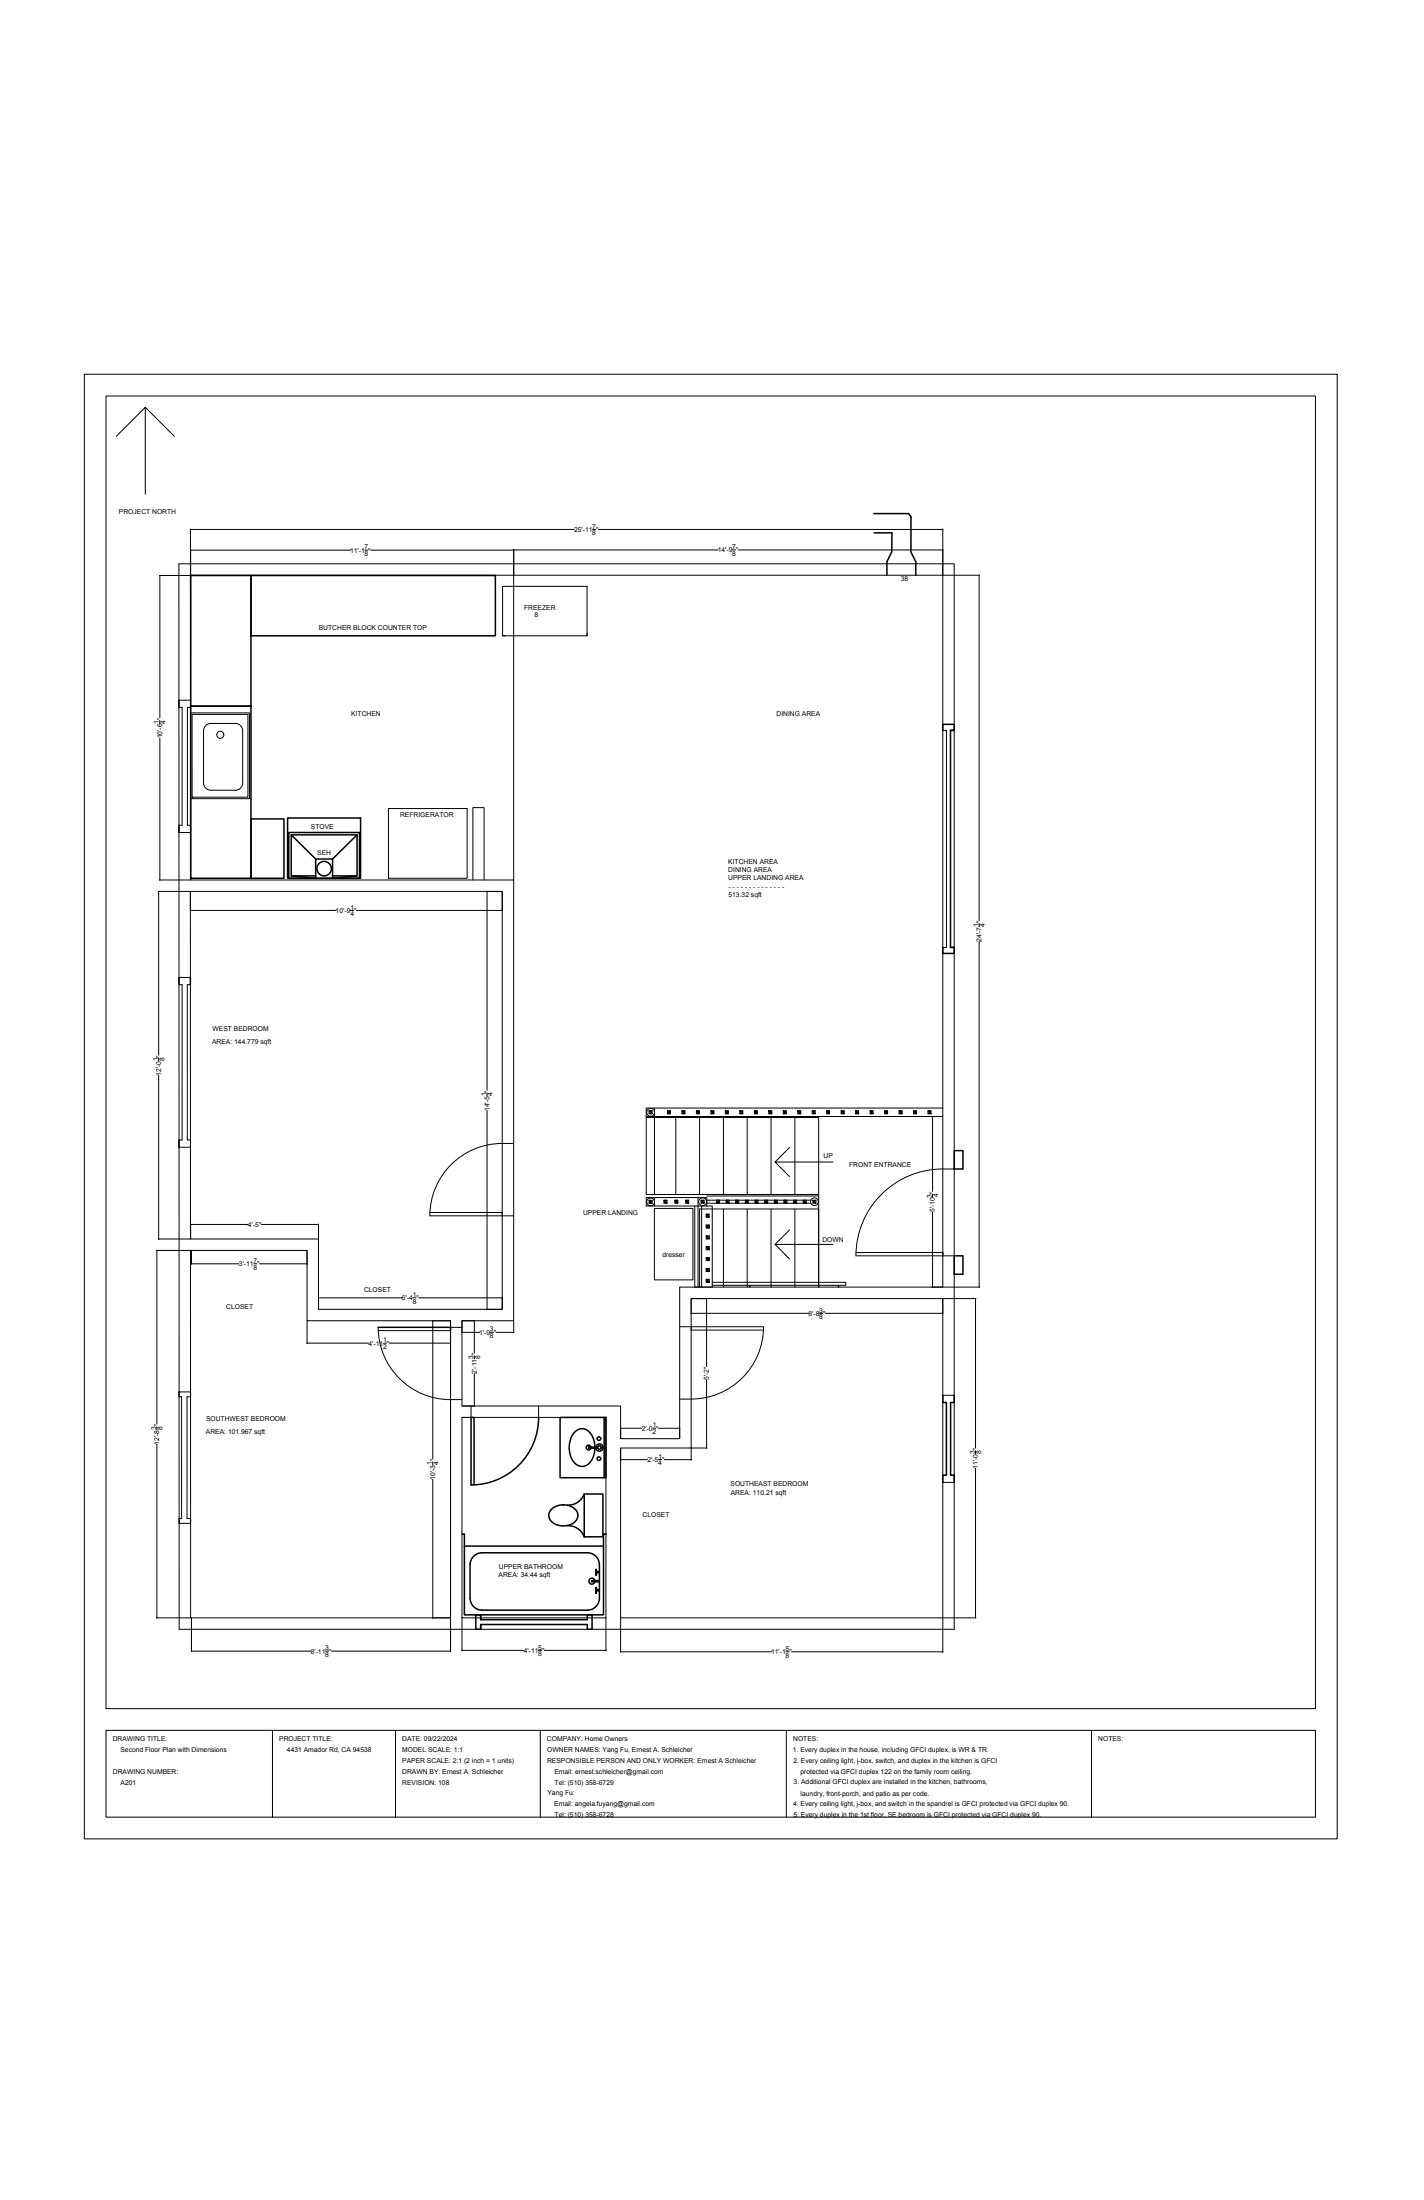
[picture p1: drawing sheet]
<svg xmlns="http://www.w3.org/2000/svg" width="279mm" height="432mm" viewBox="0 0 279 432" stroke-linecap="round" stroke-linejoin="round" font-family="sans-serif">
<!-- layer: A201-Floorplan-2nd-floor -->
<g fill="none" stroke="#000" stroke-width=".2">
<path d="M35.1 110.7h152.1v209.1h-152zM37.4 112.9h147.6v139.7h-51.6v29.8h-11.6v-6.4h-31.2v-16.8h10.2v-86.5h-63.4zM98.6 115.1h16.6v9.7h-16.6zM35.1 137.4h2.3v1.4h-.6v23.2h.6v1.4h-2.3M35.1 138.8h.6v23.2h-.6M37.4 139.9h11.5v16.9h-11.5zM115.2 124.3v.5M37.7 140.2h10.9v16.3h-10.9zM40.2 142.6l.7-.5 .5-.1h4.8a1.41 1.41 0 0 1 1.4 1.4v10.3a1.42 1.42 0 0 1-1.4 1.4h-4.8a1.42 1.42 0 0 1-1.5-1.4v-10.3zM76.2 158.7h15.5v13.7h-15.5zM185 143.4h.7v42.5h-.7M37.4 175h61.1v82h-36v-13.8h-25.1z"/>
<path d="M92.8 172.7v-14.2h2.2v14.2M35.1 193.3h.6v30.5h-.6M35.1 191.8h2.3M37.4 193.3h-.6v30.5h.6v1.4h-2.3M126.8 219.3h33.8v33.3v-15.3h-23.3v15.3M126.8 219.1h58.2M127.4 218h.5v.6l-.5-.6v.6h.5M127.7 218v.6M127.9 218l-.5 .6M128.4 217.5v16.9M131 218h.6v.6l-.6-.6v.6h.6M131.3 218v.6"/>
<path d="M131.6 218l-.6 .6M132.6 219.3v15.1M133.8 218h.6v.6l-.6-.6v.6h.6M134.1 218v.6M134.4 218l-.6 .6M136.6 218h.6v.6l-.6-.6v.6h.6M136.9 218v.6M137.2 218l-.6 .6M137.3 219.3v15.1M139.5 218h.6v.6l-.6-.6v.6h.6M139.8 218v.6M140.1 218l-.6 .6"/>
<path d="M141.9 219.3v15.1M142.3 218h.6v.6l-.6-.6v.6h.6M142.6 218v.6M142.9 218l-.6 .6M145.2 218h.6v.6l-.6-.6v.6h.6M145.5 218v.6M145.8 218l-.6 .6M146.6 219.3v15.1M148 218h.6v.6l-.6-.6v.6h.6M148.3 218v.6M148.6 218l-.6 .6M150.8 218h.6v.6l-.6-.6v.6h.6"/>
<path d="M151.1 218v.6M151.3 219.3v15.1M151.4 218l-.6 .6M153.7 218h.6v.6l-.6-.6v.6h.6M154 218v.6M154.3 218l-.6 .6M156 219.3v15.1M156.5 218h.6v.6l-.6-.6v.6h.6M156.8 218v.6M157.1 218l-.6 .6M159.4 218h.6v.6l-.6-.6v.6h.6M159.7 218v.6"/>
<path d="M160 218l-.6 .6M162.2 218h.6v.6l-.6-.6v.6h.6M162.5 218v.6M162.8 218l-.6 .6M165 218h.6v.6l-.6-.6v.6h.6M165.3 218v.6M165.6 218l-.6 .6M167.9 218h.6v.6l-.6-.6v.6h.6M168.2 218v.6M168.5 218l-.6 .6M170.7 218h.6v.6l-.6-.6v.6h.6M171 218v.6"/>
<path d="M171.3 218l-.6 .6M173.6 218h.6v.6l-.6-.6v.6h.6M173.9 218v.6M174.2 218l-.6 .6M176.4 218h.6v.6l-.6-.6v.6h.6M176.7 218v.6M177 218l-.6 .6M179.2 218h.6v.6l-.6-.6v.6h.6M179.5 218v.6M179.8 218l-.6 .6M182.1 218h.6v.6l-.6-.6v.6h.6M182.4 218v.6"/>
<path d="M182.7 218l-.6 .6M185 217.5h-58.2v16.9h33.8M84.3 238.6h16.5M84.4 238h14.1v.6M100.8 224.4a15.5 15.5 0 0 0-10.6 2.8 14.2 14.2 0 0 0-5.9 11.4M127.4 235.6h.5v.6l-.5-.6v.6h.5M127.7 235.6v.6M127.9 235.6l-.5 .6M128.4 237.2h7.6v14h-7.6zM128.4 235.1v1.6M130.3 235.6h.6v.5l-.6-.5v.5h.6M130.6 235.6v.6"/>
<path d="M130.9 235.6l-.6 .5M132.4 235.6h.6v.5l-.6-.5v.5h.6M132.7 235.6v.6M133 235.6l-.6 .5M134.5 235.6h.6v.5l-.6-.5v.5h.6M134.8 235.6v.6M135.1 235.6l-.6 .5M136.3 236.7v15.9h3.4v-15.9h-12.9v-1.6h11.9v1.6M137 235.1v17.5M137.6 235.6h.6v.5l-.6-.5v.5h.6M137.7 236.7v15.9M137.9 235.6v.6"/>
<path d="M138.2 235.6l-.6 .5M138.6 238.3h.5v.6l-.5-.6v.6h.5M138.7 234.7h21.9M138.7 236.2h20.4M138.7 235.6h20.4M138.8 238.3v.6M139.1 238.3l-.5 .6M140.6 235.6h.6v.5l-.6-.5v.5h.6M140.9 235.6v.6M141.2 235.6l-.6 .5M141.9 237.3v15.3M142.5 235.6h.6v.5l-.6-.5v.5h.6"/>
<path d="M142.8 235.6v.6M143.1 235.6l-.6 .5M144.3 235.6h.6v.5l-.6-.5v.5h.6M144.6 235.6v.6M144.9 235.6l-.6 .5M146.2 235.6h.6v.5l-.6-.5v.5h.6M146.5 235.6v.6M146.6 237.3v15.3M146.8 235.6l-.6 .5M148.1 235.6h.6v.5l-.6-.5v.5h.6M148.4 235.6v.6M148.7 235.6l-.6 .5"/>
<path d="M150 235.6h.6v.5l-.6-.5v.5h.6M150.3 235.6v.6M150.6 235.6l-.6 .5M151.3 237.3v15.3M151.9 235.6h.6v.5l-.6-.5v.5h.6M152.2 235.6v.6M152.5 235.6l-.6 .5M153.8 235.6h.6v.5l-.6-.5v.5h.6M154.1 235.6v.6M154.4 235.6l-.6 .5M154.9 225.2l-2.8 2.9M155.7 235.6h.6v.5l-.6-.5v.5h.6"/>
<path d="M156 237.3v15.3M156 235.6v.6M156.3 235.6l-.6 .5M157.6 235.6h.6v.6l-.6-.6v.6h.6M157.9 235.6v.6M158.2 235.6l-.6 .6M159.5 235.6h.6v.6l-.6-.6v.6h.6M159.8 235.6v.6M160.1 235.6l-.6 .6M163.4 228.1h-11.3l2.8 2.8M185 229.4h2.2M185 229.4a17 17 0 0 0-17.1 17.1h19.3"/>
<path d="M37.4 245.4h22.8v13.8h28.2v58.3h-51zM135.6 254.9h49.4v62.6h-63.2v-33.3h13.8zM138.6 249h.5v.5l-.5-.5v.5h.5v-.5l-.5 .5M138.6 244.7h.5v.6l-.5-.6v.6h.5v-.6l-.5 .6M138.6 242.6h.5v.6l-.5-.6v.6h.5v-.6l-.5 .6M138.6 240.4h.5v.6l-.5-.6v.6h.5v-.6l-.5 .6M138.6 251.1h.6v.6l-.6-.6v.6h.6M138.6 246.8h.6v.6l-.6-.6v.6h.6M138.8 240.4v.6M138.8 242.6v.6M138.8 244.7v.6M138.8 249v.6"/>
<path d="M138.9 246.8v.6M138.9 251.1v.6M139.1 246.8v.6M139.2 251.1l-.6 .6M139.2 246.8l-.6 .6M139.7 251.7h26.3v.6h-26.3M147 252.3v.3M147.2 252.3v.3M154.9 241.4l-2.8 2.8M163.4 244.2h-11.3l2.8 2.9M164.5 252.3v.3M164.6 252.3v.3"/>
<path d="M168 245.8h17M35.1 273.2h2.3v.9h-.7v23.9h.7v1h-2.3M35.1 274.1h.5v23.9h-.5M74.2 261.2h14.2M74.2 260.5a14.2 14.2 0 0 0 14.2 14.2h2.2M88.4 260.5h2.2M90.6 278.2h28.3v39.3h-28.3zM92.4 276v2.2h-1.8M105.7 276v2.2M133.4 260.4h2.2M149.8 261.1h-14.2v-.7h14.2a14.2 14.2 0 0 1-14.2 14.2h-2.2M185 273.9h2.2"/>
<path d="M185 291h2.2M91.1 303.5v13.4"/>
<circle cx="43.2" cy="144.2" r=".69"/>
<circle cx="127.7" cy="218.3" r=".77"/>
<circle cx="127.7" cy="235.9" r=".77"/>
<circle cx="137.9" cy="235.9" r=".77"/>
<circle cx="159.8" cy="235.9" r=".76"/>
</g>
<!-- layer: Title Block -->
<path d="M20.8 339.6h237.3v17.1h-237.3z" fill="none" stroke="#000" stroke-width=".2"/>
<!-- layer: 00-page-edge -->
<path d="M16.5 73.5h245.9v287.4h-245.9zM20.8 77.7h237.3v257.7h-237.3zM28.5 79.9l5.7 5.7M22.8 85.6l5.7-5.7v17.1M20.8 339.6h.1M53.5 339.6v17.1M77.6 339.6v17.1M106 339.6v17.1M154.3 339.6v17.1M214.2 339.6v17.1" fill="none" stroke="#000" stroke-width=".2"/>
<!-- layer: A201-Floorplan-2nd-floor -->
<g fill="none" stroke="#000" stroke-width=".3">
<path d="M37.4 113h11.8v25.6h-11.8zM49.2 113h48v11.8h-48zM171.5 100.8h6.8l.4 .6v7l1 1.8v2.7M171.5 104.6h3.5v3.8l-1 1.8v2.7M35.1 137.4v1.4M37.4 138.6h11.8v33.8h-11.8zM185 143.4v-1.2h2.2v1.2h-.7M187.2 143.4h-.7v42.5M35.1 162v1.4M49.2 160.7h6.5v11.7h-6.5zM56.4 160.5h14.3v11.9h-14.3zM56.7 163.4h13.8v9h-13.8z"/>
<path d="M57.1 163.9l4.8 4.7M61.9 171.9h-4.8v-8h13v8h-4.8M65.3 168.6v3.8l4.8-.5M70.1 163.9l-4.8 4.7h-3.4v3.8l-4.8-.5M35.1 191.8v1.5M37.4 191.8v1.5M185 185.9v1.2h2.2v-1.2h-.7M186.5 185.9h.7M35.1 223.8v1.4M187.2 225.8h1.7v3.6h-1.7zM185 245.8v.7M187.2 246.5h1.7v3.6h-1.7z"/>
<path d="M35.1 273.2v.9M74.2 260.5h14.2v.7M105.7 278.2a13.3 13.3 0 0 1-13.3 13.3v-13.3h.6v13.2M109.9 278.2h9v11.8h-9zM118.5 278.2v11.8M185 273.9v1.4h.7v14.2h-.7v1.5M187.2 273.9v1.4h-.7v14.2h.7v1.5M35.1 298v1M108.3 296.1a3.3 3.3 0 0 1 5 .9 2.1 2.1 0 0 1-2.1 2.4 2.77 2.77 0 0 1-3.5-2v-.4zM111.3 299.4a3.4 3.4 0 0 1 3.3 2.2M112.8 281a2.09 2.09 0 0 1 3.5 1 4.7 4.7 0 0 1-1.1 5.5 2.11 2.11 0 0 1-3.1-1.3 4.9 4.9 0 0 1 .7-5.2zM114.6 293.2a3.4 3.4 0 0 1-3.3 2.2"/>
<path d="M114.6 293.2h3.7v8.4h-3.7M114.6 293.2v8.4M117.3 284h-1.8v.2h1.8M90.6 301.1h.5v15.8h27.3v-15.8h.5M91.1 303.5h27.3M92.2 307.1a2.37 2.37 0 0 1 2.4-2.3h20.6a2.37 2.37 0 0 1 2.4 2.3M92.2 307.1v6.6a2.37 2.37 0 0 0 2.4 2.3h20.6a2.37 2.37 0 0 0 2.4-2.3v-6.6M94.3 316.9v1h20.9v-1h1v2.9h-1v-1h-20.9v1M94.3 317.9v-1h-.9v2.9h.9v-1M117 308.5h.6M117 312h.6M117.6 308.7h-.6v.4v-1.1h-.1v1.1h.1"/>
<path d="M117.6 312.2h-.6v.5v-1.1h-.1v1.1h.1M117.6 310.2h-1.5v.3h1.5"/>
<circle cx="63.6" cy="170.5" r="1.42"/>
<circle cx="115.5" cy="284.1" r=".47"/>
<circle cx="117.5" cy="282.4" r=".35"/>
<circle cx="117.5" cy="286.3" r=".35"/>
<circle cx="117.6" cy="284.1" r=".71"/>
<circle cx="117.6" cy="284.1" r=".35"/>
<circle cx="116.1" cy="310.3" r=".59"/>
</g>
<!-- layer: A201-Text -->
<path d="M98.6 124.8h.6" fill="none" stroke="#000" stroke-width=".2"/>
<!-- layer: A201-Dimensions -->
<g fill="none" stroke="#000" stroke-width=".2">
<path d="M31.3 113h6.1M31.3 112.9l.1 .1M31.4 113v27.9M37.4 103.8v9.1M37.4 103.9h75.2M37.4 103.9h-.1M37.4 107.9v64.8M68.8 108h-31.4M71.6 108h.6M100.8 107.9v64.8M100.8 108h.1M100.8 107.9v.1"/>
<path d="M116.3 103.9h.6M140.9 107.9l-68.2 .1M143.7 107.9h.6M185 103.8v9.1M185 103.9h-67.6M185 107.9h-40.1M185 112.9h7.2M192.1 112.9v67.8M31.4 141.4v.6M31.4 144.8v27.9M31 175h6.3M31.1 174.9l.1 .1"/>
<path d="M31.1 175v32.1M31.3 172.7h6.1M37.4 175v3.8M37.4 178.7h28.6M37.4 178.7h-.1M68.8 178.7h.6M69.9 178.7h28.6M95.5 175h3M95.5 174.9l.1 .1M95.6 175v39M98.5 175v3.8M98.6 178.7h-.1"/>
<path d="M192.1 181.2v.7M192.1 184.8v67.8M31.1 207.6v.6M31.1 211v32.2M95.6 214.5v.7M95.6 218v39M182.9 219.1h2.1M183 219.2v14.6M183 234.4v.6M183 237.9v14.7M30.7 245.4h6.8M30.8 245.4v.1"/>
<path d="M30.8 245.4v34.1M31 243.2h6.4M37.4 240.2v3M37.6 245.5v2.6M37.6 248.1h9.3M37.6 248l-.1 .1M48.6 240.3l-11.2 .1M49.8 248.1h.6M50.9 248.1h9.3M51.3 240.3h11.2M60.2 245.5v2.6M60.2 259.3v4.4"/>
<path d="M60.3 248l-.1 .1M62.5 240.2v3M62.5 254.6v2.4M62.5 254.7h16.4M62.5 254.7v.1M62.5 240.3v.1M81 254.7h.6M82.2 254.7h16.3M84.8 259.2l3.6 .1v4.4M84.9 259.2v.1M84.9 259.2v27.2M90.6 259.3v2.3"/>
<path d="M90.7 259.2h2.5M93 259.2l.1 .1M93.1 259.2v6.4M95.5 257h3M95.5 257h.1M98.5 254.6v2.4M98.6 254.7l-.1 .1M100.8 259.3v2.3M135.6 254.9v3M135.6 254.9h3.1M138.6 254.8l.1 .1M138.6 254.9v13.3"/>
<path d="M158.7 257.8h-23.1M160.8 257.8h.6M161.9 257.8h23.1M182.9 252.6h2.1M183 252.6v.1M185 254.9v3M185 257.7v.1M185 254.9h6.5M185 252.6h7.2M191.4 254.8v.1M191.4 254.9v29.3M192.1 252.6v.1"/>
<path d="M60.2 263.6h12.1M60.3 263.6h-.1M75.2 263.6h.6M76.4 263.6h12M88.4 263.6h.1M90.6 261.5h3.5M90.7 261.5h-.1M90.7 276h2.5M93 275.9l.1 .1M93.1 266.1v.6M93.1 269.6v6.4M96.2 261.5h.6"/>
<path d="M97.3 261.5h3.5M138.6 270.8l.1 13.4M30.8 280v.7M30.8 283.5v34M84.9 286.9v.7M84.9 290.4v27.1M121.8 280.2v2.1M121.8 284.2v2.4M121.8 286.5h5.2M121.8 280.3h4.1M128.1 280.3h.6M129.2 286.5h.6"/>
<path d="M129.2 280.3h4.2M130.4 286.5h5.2M133.4 280.2v2.1M133.4 280.3l-.1 .1M135.6 284.2v2.4M135.6 286.5h.1M135.6 284.2h3.1M191.4 284.8v.6M191.4 288.2v29.3M30.7 317.5h6.8M37.6 317.6v6.6M84.8 317.5h3.6v6.7"/>
<path d="M84.9 317.5v.1M90.6 317.6v6.4M118.9 317.6v6.4M121.8 317.6v6.7M185 317.6v6.7M185 317.5h6.5M191.4 317.5v.1M37.6 324.1h23.4M37.6 324l-.1 .1M63.9 324.1h.6M88.4 324l-23.4 .1M90.6 323.9h12.1"/>
<path d="M90.7 323.9l-.1 .1M105.7 323.9h.6M106.8 323.9h12.1M118.9 323.9v.1M121.8 324.2h29.6M154.2 324.2h.6M185 324.2h-29.7"/>
</g>
<g font-size="1.3">
<text x="23.3" y="100.9">PROJECT NORTH</text>
<text x="71.5" y="107.8">7</text>
<text x="112.6" y="104.4">25'-11 &quot;</text>
<text x="116.2" y="103.7">7</text>
<text x="116.2" y="105">8</text>
<text x="143.7" y="107.8">7</text>
<text x="68.7" y="108.5">11'-1 &quot;</text>
<text x="71.5" y="109.1">8</text>
<text x="140.8" y="108.4">14'-9 &quot;</text>
<text x="143.7" y="109.1">8</text>
<text x="102.8" y="119.7">FREEZER</text>
<text x="176.7" y="114.1">38</text>
<text x="62.6" y="123.6">BUTCHER BLOCK COUNTER TOP</text>
<text x="104.9" y="121.1">8</text>
<text x="31.2" y="142" transform="rotate(-90 31.2 142)">1</text>
<text x="32.5" y="142" transform="rotate(-90 32.5 142)">4</text>
<text x="68.9" y="140.6">KITCHEN</text>
<text x="152.4" y="140.5">DINING AREA</text>
<text x="31.8" y="144.9" transform="rotate(-90 31.8 144.9)">10'-6 &quot;</text>
<text x="78.5" y="160.4">REFRIGERATOR</text>
<text x="61" y="162.6">STOVE</text>
<text x="62.2" y="167.8">SEH</text>
<text x="142.9" y="169.6">KITCHEN AREA</text>
<text x="142.9" y="171.2">DINING AREA</text>
<text x="142.9" y="172.8">UPPER LANDING AREA</text>
<text x="65.9" y="179.2">10'-9 &quot;</text>
<text x="68.7" y="179.8">4</text>
<text x="68.8" y="178.5">1</text>
<text x="142.9" y="176">513.32 sqft</text>
<text x="142.9" y="174.4">- - - - - - - - - - - - - -</text>
<text x="192" y="181.9" transform="rotate(-90 192 181.9)">1</text>
<text x="192.6" y="184.8" transform="rotate(-90 192.6 184.8)">24'-7 &quot;</text>
<text x="193.2" y="181.9" transform="rotate(-90 193.2 181.9)">4</text>
<text x="41.7" y="202.3">WEST BEDROOM</text>
<text x="31" y="208.2" transform="rotate(-90 31 208.2)">1</text>
<text x="32.2" y="208.3" transform="rotate(-90 32.2 208.3)">8</text>
<text x="41.6" y="204.9">AREA: 144.779 sqft</text>
<text x="31.6" y="211.1" transform="rotate(-90 31.6 211.1)">12'-0 &quot;</text>
<text x="95.4" y="215.1" transform="rotate(-90 95.4 215.1)">1</text>
<text x="96.7" y="215.2" transform="rotate(-90 96.7 215.2)">4</text>
<text x="96" y="218.1" transform="rotate(-90 96 218.1)">14'-5 &quot;</text>
<text x="161.6" y="227.3">UP</text>
<text x="166.6" y="229.1">FRONT ENTRANCE</text>
<text x="114.4" y="238.5">UPPER LANDING</text>
<text x="182.8" y="235.1" transform="rotate(-90 182.8 235.1)">3</text>
<text x="183.4" y="237.9" transform="rotate(-90 183.4 237.9)">5'-10 &quot;</text>
<text x="184.1" y="235" transform="rotate(-90 184.1 235)">4</text>
<text x="48.7" y="240.8">4'-5&quot;</text>
<text x="161.4" y="243.8">DOWN</text>
<text x="46.9" y="248.5">3'-11 &quot;</text>
<text x="49.7" y="247.9">7</text>
<text x="49.7" y="249.2">8</text>
<text x="130" y="246.7">dresser</text>
<text x="44.4" y="256.9">CLOSET</text>
<text x="71.4" y="253.5">CLOSET</text>
<text x="78.9" y="255.2">6'-4 &quot;</text>
<text x="81" y="255.8">8</text>
<text x="81" y="254.6">1</text>
<text x="160.7" y="257.6">3</text>
<text x="75.2" y="263.5">1</text>
<text x="94" y="262">1'-9 &quot;</text>
<text x="96.1" y="261.3">3</text>
<text x="96.1" y="262.6">8</text>
<text x="158.6" y="258.2">8'-8 &quot;</text>
<text x="160.7" y="258.9">8</text>
<text x="72.3" y="264.1">4'-11 &quot;</text>
<text x="75.2" y="264.7">2</text>
<text x="92.9" y="266.8" transform="rotate(-90 92.9 266.8)">3</text>
<text x="93.5" y="269.6" transform="rotate(-90 93.5 269.6)">2'-11 &quot;</text>
<text x="94.2" y="266.8" transform="rotate(-90 94.2 266.8)">8</text>
<text x="139.1" y="270.8" transform="rotate(-90 139.1 270.8)">5'-2&quot;</text>
<text x="30.6" y="280.7" transform="rotate(-90 30.6 280.7)">3</text>
<text x="31.9" y="280.7" transform="rotate(-90 31.9 280.7)">8</text>
<text x="40.4" y="281.4">AREA: 101.967 sqft</text>
<text x="40.4" y="279">SOUTHWEST BEDROOM</text>
<text x="125.9" y="280.8">2'-0 &quot;</text>
<text x="128" y="281.4">2</text>
<text x="128.1" y="280.2">1</text>
<text x="31.2" y="283.6" transform="rotate(-90 31.2 283.6)">12'-8 &quot;</text>
<text x="84.7" y="287.6" transform="rotate(-90 84.7 287.6)">1</text>
<text x="86" y="287.6" transform="rotate(-90 86 287.6)">4</text>
<text x="127" y="287">2'-5 &quot;</text>
<text x="129.2" y="287.6">4</text>
<text x="129.2" y="286.3">1</text>
<text x="191.2" y="285.4" transform="rotate(-90 191.2 285.4)">3</text>
<text x="192.5" y="285.4" transform="rotate(-90 192.5 285.4)">8</text>
<text x="85.4" y="290.5" transform="rotate(-90 85.4 290.5)">10'-3 &quot;</text>
<text x="143.3" y="291.7">SOUTHEAST BEDROOM</text>
<text x="143.4" y="293.4">AREA: 110.21 sqft</text>
<text x="191.9" y="288.3" transform="rotate(-90 191.9 288.3)">11'-0 &quot;</text>
<text x="126.1" y="297.8">CLOSET</text>
<text x="97.8" y="309.5">AREA: 34.44 sqft</text>
<text x="97.9" y="308">UPPER BATHROOM</text>
<text x="63.8" y="323.9">3</text>
<text x="105.6" y="323.8">5</text>
<text x="61" y="324.5">8'-11 &quot;</text>
<text x="63.8" y="325.2">8</text>
<text x="102.8" y="324.4">4'-11 &quot;</text>
<text x="105.6" y="325">8</text>
<text x="151.3" y="324.7">11'-1 &quot;</text>
<text x="154.1" y="324.1">5</text>
<text x="154.2" y="325.3">8</text>
<text x="22.1" y="341.8">DRAWING TITLE:</text>
<text x="54.8" y="341.8">PROJECT TITLE:</text>
<text x="78.9" y="341.7">DATE: 09/22/2024</text>
<text x="107.3" y="341.7">COMPANY: Home Owners</text>
<text x="155.6" y="341.8">NOTES:</text>
<text x="215.5" y="341.8">NOTES:</text>
<text x="23.6" y="343.9">Second Floor Plan with Dimensions</text>
<text x="56.3" y="343.9">4431 Amador Rd, CA 94538</text>
<text x="78.9" y="343.9">MODEL SCALE: 1:1</text>
<text x="78.9" y="346">PAPER SCALE: 2:1 (2 inch = 1 units)</text>
<text x="107.3" y="346">RESPONSIBLE PERSON AND ONLY WORKER: Ernest A Schleicher</text>
<text x="107.4" y="343.8">OWNER NAMES: Yang Fu, Ernest A. Schleicher</text>
<text x="155.6" y="343.9">1. Every duplex in the house, including GFCI duplex, is WR &amp; TR.</text>
<text x="155.7" y="346">2. Every ceiling light, j-box, switch, and duplex in the kitchen is GFCI</text>
<text x="22.1" y="348.1">DRAWING NUMBER:</text>
<text x="23.7" y="350.3">A201</text>
<text x="78.9" y="348.1">DRAWN BY: Ernest A. Schleicher</text>
<text x="78.9" y="350.3">REVISION: 108</text>
<text x="107.4" y="352.4">Yang Fu:</text>
<text x="108.8" y="348.1">Email: ernest.schleicher@gmail.com</text>
<text x="108.8" y="350.3">Tel: (510) 358-6729</text>
<text x="155.7" y="350.2">3. Additional GFCI duplex are installed in the kitchen, bathrooms,</text>
<text x="157.1" y="348.1">protected via GFCI duplex 122 on the family room ceiling.</text>
<text x="157.1" y="352.4">laundry, front-porch, and patio as per code.</text>
<text x="108.8" y="354.5">Email: angela.fuyang@gmail.com</text>
<text x="108.8" y="356.7">Tel: (510) 358-6728</text>
<text x="155.6" y="354.6">4. Every ceiling light, j-box, and switch in the spandrel is GFCI protected via GFCI duplex 90.</text>
<text x="155.7" y="356.6">5. Every duplex in the 1st floor, SE bedroom is GFCI protected via GFCI duplex 90.</text>
</g>
</svg>
